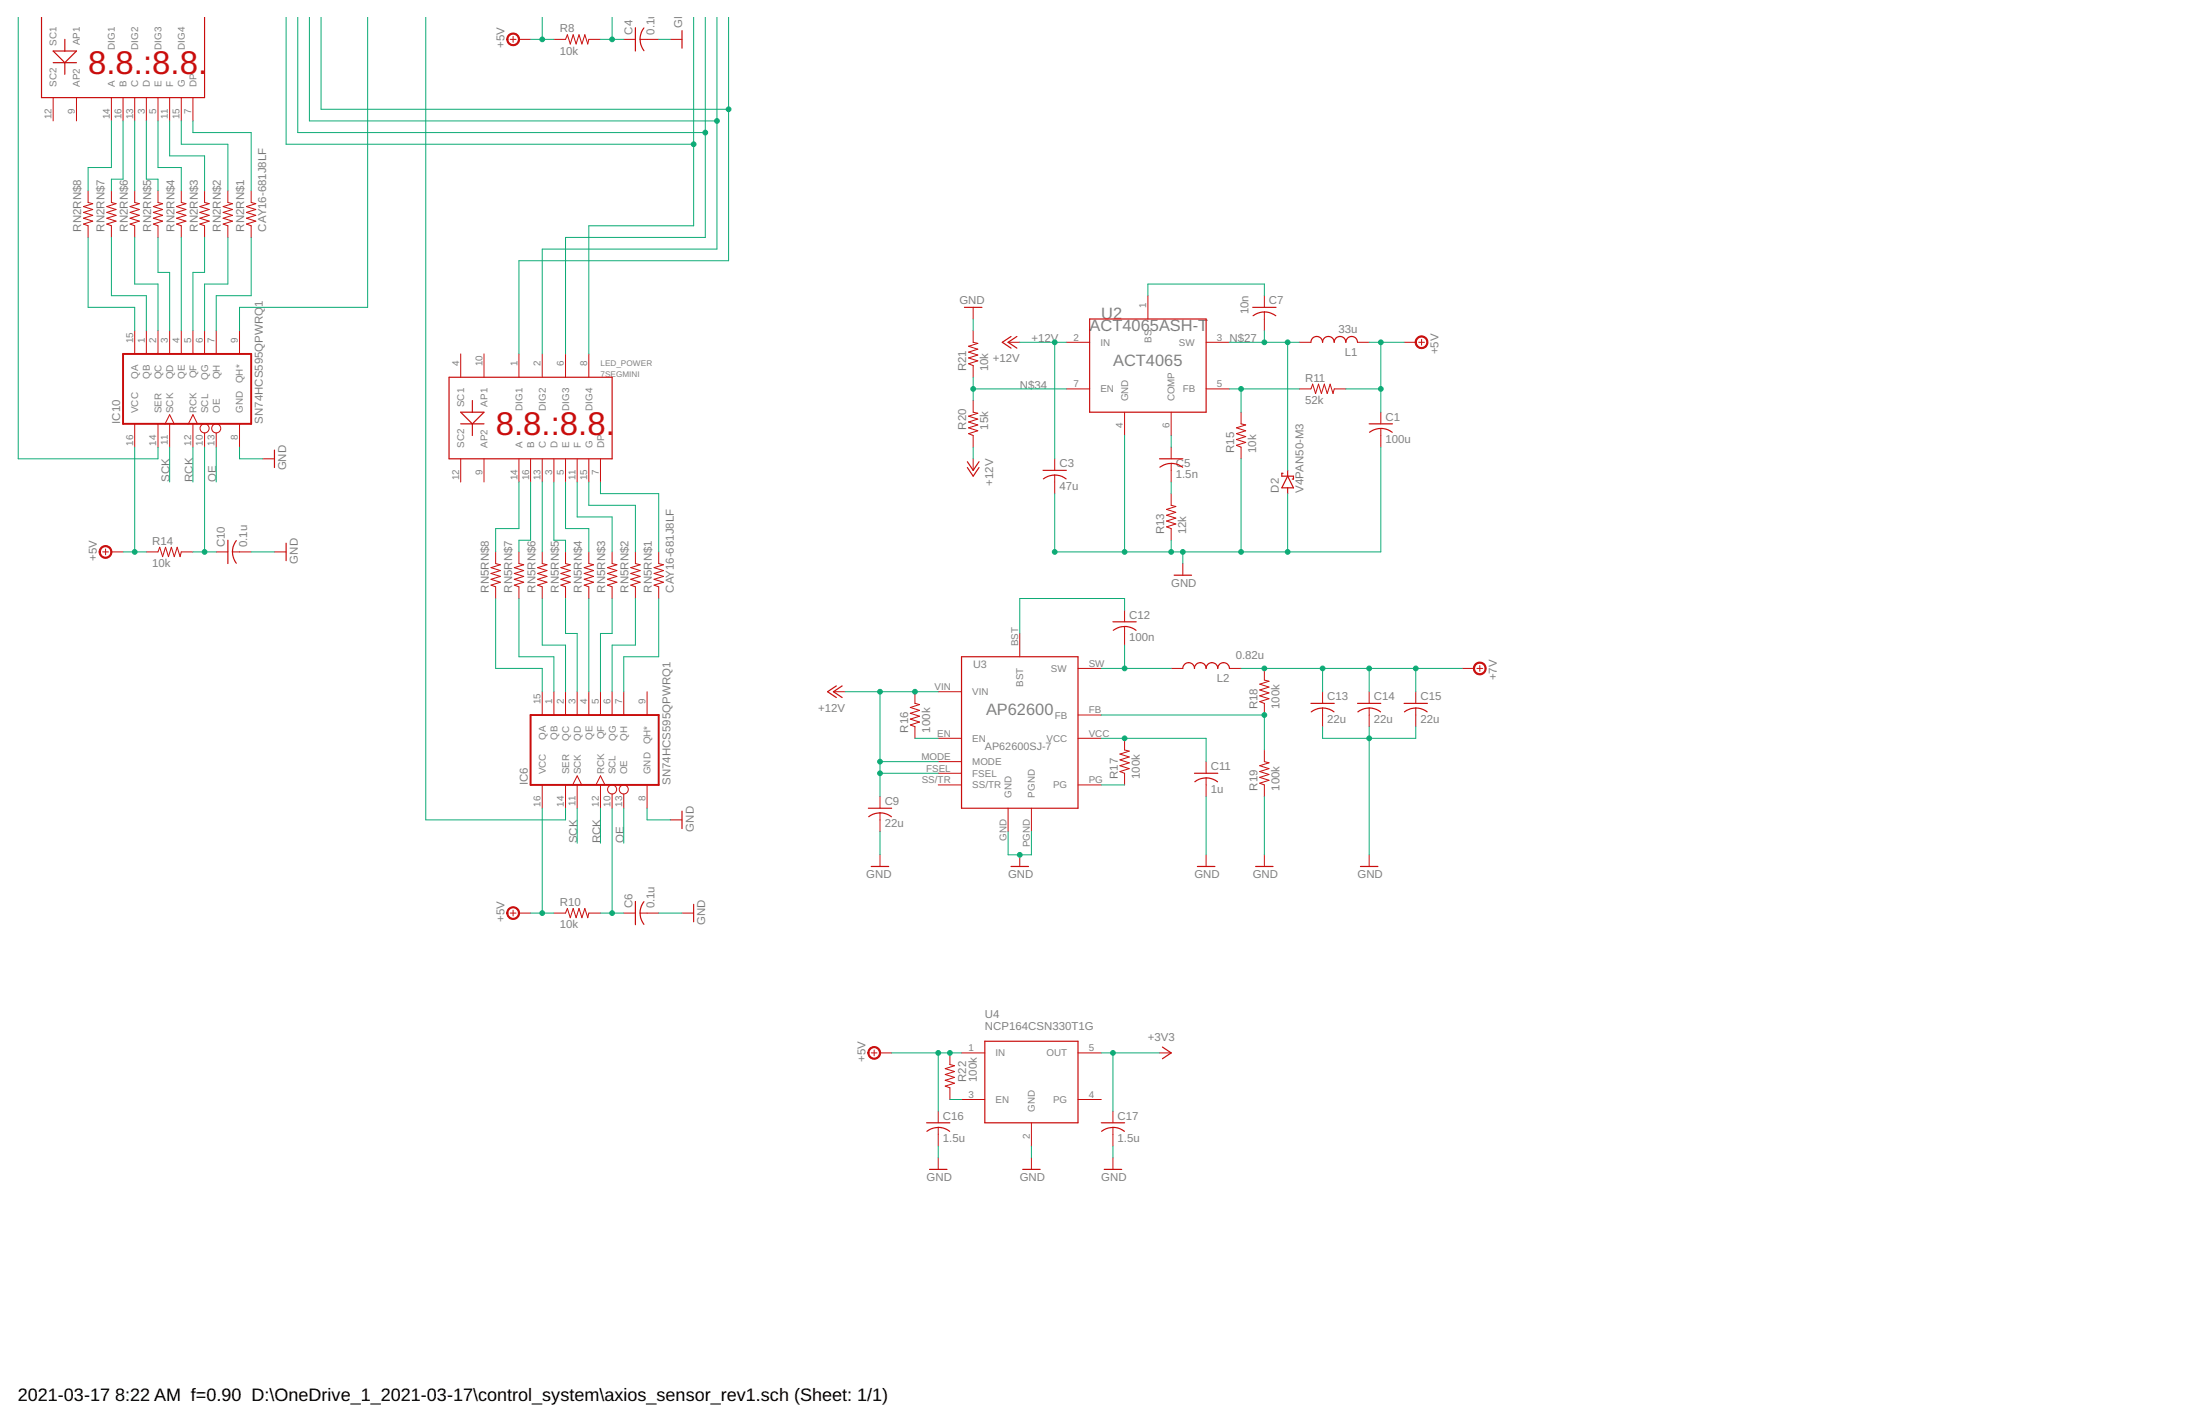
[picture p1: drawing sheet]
<svg xmlns="http://www.w3.org/2000/svg" width="432mm" height="279mm" viewBox="0 0 432 279" stroke-linecap="round" stroke-linejoin="round" font-family="sans-serif">
<g fill="none" stroke="#c90d0c" stroke-width=".2">
<path d="M10.4 19.2v4.5M15 19.2v4.5M21.9 19.2v4.5M24.2 19.2v4.5M26.4 19.2v4.5M28.7 19.2v4.5M31 19.2v4.5M33.3 19.2v4.5M35.6 19.2v4.5M37.9 19.2v4.5M100.1 7.7h1.2M100.7 7.2v1.1"/>
<path d="M101.9 7.7h2.2M108.7 7.7h2.3l.4-.9 .5 1.8 .6-1.8 .6 1.8 .5-1.8 .6 1.8 .6-1.8 .6 1.8 .2-.9h2.3M122.4 7.7h2.3M125.6 7.7h3.7M131.6 7.7h2.3M17.3 37.4v2.3l.9 .3-1.8 .5 1.8 .6-1.8 .6 1.8 .5-1.8 .6 1.8 .6-1.8 .6 .9 .3v2.3M21.9 37.4v2.3l.9 .3-1.8 .5 1.8 .6-1.8 .6 1.8 .5-1.8 .6 1.8 .6-1.8 .6 .9 .3v2.3M26.4 37.4v2.3l.9 .3-1.8 .5 1.8 .6-1.8 .6 1.8 .5-1.8 .6 1.8 .6-1.8 .6 .9 .3v2.3M31 37.4v2.3l.9 .3-1.8 .5 1.8 .6-1.8 .6 1.8 .5-1.8 .6 1.8 .6-1.8 .6 .9 .3v2.3M35.6 37.4v2.3l.9 .3-1.9 .5 1.9 .6-1.9 .6 1.9 .5-1.9 .6 1.9 .6-1.9 .6 1 .3v2.3M40.2 37.4v2.3l.9 .3-1.9 .5 1.9 .6-1.9 .6 1.9 .5-1.9 .6 1.9 .6-1.9 .6 1 .3v2.3M44.7 37.4v2.3l.9 .3-1.8 .5 1.8 .6-1.8 .6 1.8 .5-1.8 .6 1.8 .6-1.8 .6 .9 .3v2.3"/>
<path d="M49.3 37.4v2.3l.9 .3-1.8 .5 1.8 .6-1.8 .6 1.8 .5-1.8 .6 1.8 .6-1.8 .6 .9 .3v2.3M225.3 58v4.6M248.2 58v2.3M26.4 64.9v4.5M28.7 64.9v4.5M31 64.9v4.5M33.3 64.9v4.5M35.6 64.9v4.5M37.9 64.9v4.5M40.2 64.9v4.5M42.4 64.9v4.5M47 64.9v4.5"/>
<path d="M90.4 69.4v4.6M95 69.4v4.6M101.9 69.4v4.6M106.4 69.4v4.6M111 69.4v4.6M115.6 69.4v4.6M191 78.6v2.3l.9 .2-1.8 .6 1.8 .5-1.8 .6 1.8 .6-1.8 .5 1.8 .6-1.8 .6 .9 .3v2.3M191 60.3v2.3M191 64.9v2.3l.9 .2-1.8 .5 1.8 .6-1.8 .6 1.8 .6-1.8 .5 1.8 .6-1.8 .6 .9 .3v2.3M197.9 67.2h2.3M209.3 76.3h4.6M209.3 67.2h4.6"/>
<path d="M236.7 76.3h4.6M236.7 67.2h4.6M248.2 61.2v3.7M255 76.3h2.3l.3-.9 .6 1.8 .6-1.8 .6 1.8 .5-1.8 .6 1.8 .6-1.8 .5 1.8 .3-.9h2.3M255 67.2h2.3M266.4 67.2h2.3M275.6 67.2h2.3M278.4 67.2h1.2M279 66.6v1.1M26.4 83.2v4.5M31 83.2v4.5M32.4 83.2l.9-1.8 .9 1.8"/>
<path d="M33.3 83.2v4.5M37 83.2l.9-1.8 .9 1.8M37.9 83.2v4.5M40.2 84.9v2.8M42.4 84.9v2.8M47 83.2v4.5M51.6 90h2.3M90.4 90v4.6M95 90v4.6M101.9 90v4.6M104.1 90v4.6M106.4 90v4.6"/>
<path d="M108.7 90v4.6M111 90v4.6M113.3 90v4.6M115.6 90v4.6M117.9 90v4.6M191 90v2.3M207 90v2.3M207 93.2v3.7M220.7 80.9v4.5M229.9 80.9v4.5M229.9 87.7v2.3M229.9 90.9v3.7"/>
<path d="M229.9 96.9v2.2l.9 .3-1.8 .5 1.8 .6-1.8 .6 1.8 .6-1.8 .5 1.8 .6-1.8 .6 .9 .3v2.3M243.6 80.9v2.3l.9 .2-1.8 .5 1.8 .6-1.8 .6 1.8 .6-1.8 .5 1.8 .6-1.8 .6 .9 .3v2.3M271 80.9v2.3M271 84.1v3.6M20.2 108.3h1.1M20.7 107.7v1.2M21.9 108.3h2.3M28.7 108.3h2.3l.3-.9 .6 1.8 .6-1.8 .6 1.8 .5-1.8 .6 1.8 .6-1.8 .5 1.8 .3-.9h2.3M42.4 108.3h2.3M45.6 108.3h3.7M53.9 108.3h2.3M97.3 108.3v2.3l.9 .2-1.8 .6 1.8 .6-1.8 .5 1.8 .6-1.8 .6 1.8 .5-1.8 .6 .9 .3v2.3"/>
<path d="M101.9 108.3v2.3l.9 .2-1.9 .6 1.9 .6-1.9 .5 1.9 .6-1.9 .6 1.9 .5-1.9 .6 1 .3v2.3M106.4 108.3v2.3l1 .2-1.9 .6 1.9 .6-1.9 .5 1.9 .6-1.9 .6 1.9 .5-1.9 .6 .9 .3v2.3M111 108.3v2.3l.9 .2-1.8 .6 1.8 .6-1.8 .5 1.8 .6-1.8 .6 1.8 .5-1.8 .6 .9 .3v2.3M115.6 108.3v2.3l.9 .2-1.8 .6 1.8 .6-1.8 .5 1.8 .6-1.8 .6 1.8 .5-1.8 .6 .9 .3v2.3M120.1 108.3v2.3l1 .2-1.9 .6 1.9 .6-1.9 .5 1.9 .6-1.9 .6 1.9 .5-1.9 .6 .9 .3v2.3M124.7 108.3v2.3l.9 .2-1.8 .6 1.8 .6-1.8 .5 1.8 .6-1.8 .6 1.8 .5-1.8 .6 .9 .3v2.3M129.3 108.3v2.3l.9 .2-1.8 .6 1.8 .6-1.8 .5 1.8 .6-1.8 .6 1.8 .5-1.8 .6 .9 .3v2.3M220.7 119.7v2.3M232.2 110.6v2.3M106.4 135.7v4.6M108.7 135.7v4.6M111 135.7v4.6"/>
<path d="M113.3 135.7v4.6M115.6 135.7v4.6M117.9 135.7v4.6M120.1 135.7v4.6M122.4 135.7v4.6M127 135.7v4.6M163.6 135.7h2.3M179.6 135.7v2.3l.9 .2-1.8 .6 1.8 .6-1.8 .6 1.8 .5-1.8 .6 1.8 .6-1.8 .5 .9 .4v2.3M184.1 135.7h4.6M200.2 124.3v4.6M211.6 131.1h4.6M220.7 122.9v3.7"/>
<path d="M229.9 131.1h2.3M241.3 131.1h2.3M248.2 131.1v2.3l.9 .3-1.9 .5 1.9 .6-1.9 .6 1.9 .6-1.9 .5 1.9 .6-1.9 .6 1 .3v2.3M259.6 135.7v2.3M259.6 138.9v3.7M268.7 135.7v2.3M268.7 138.9v3.7M277.9 135.7v2.3M277.9 138.9v3.7M287 131.1h2.3M289.9 131.1h1.1M290.4 130.6v1.1"/>
<path d="M106.4 154v4.6M111 154v4.6M112.4 154l.9-1.8 .9 1.8M113.3 154v4.6M117 154l.9-1.8 .8 1.8M117.9 154v4.6M120.1 155.8v2.8M122.4 155.8v2.8M127 154v4.6M172.7 156.3v2.3M172.7 159.5v3.7M184.1 144.9h4.6"/>
<path d="M184.1 149.4h4.6M184.1 151.7h4.6M184.1 154h4.6M197.9 158.6v4.6M202.4 158.6v4.6M211.6 144.9h4.6M211.6 154h4.6M211.6 140.3h4.6M220.7 144.9v2.3l.9 .2-1.8 .6 1.8 .5-1.8 .6 1.8 .6-1.8 .5 1.8 .6-1.8 .6 .9 .3v2.3M236.7 149.4v2.3M236.7 152.6v3.7M248.2 147.2v2.2l.9 .3-1.9 .5 1.9 .6-1.9 .6 1.9 .6-1.9 .5 1.9 .6-1.9 .6 1 .3v2.3"/>
<path d="M100.1 179.2h1.2M100.7 178.6v1.1M101.9 179.2h2.2M108.7 179.2h2.3l.4-1 .5 1.9 .6-1.9 .6 1.9 .5-1.9 .6 1.9 .6-1.9 .6 1.9 .2-.9h2.3M122.4 179.2h2.3M125.6 179.2h3.7M131.6 160.9h2.3M133.9 179.2h2.2M172.7 167.7v2.3M200.2 167.7v2.3M236.7 167.7v2.3M248.2 167.7v2.3"/>
<path d="M268.7 167.7v2.3M171 206.6h1.1M171.6 206v1.2M172.7 206.6h2.3M184.1 218v2.3M186.4 206.6v2.3l.9 .2-1.8 .6 1.8 .5-1.8 .6 1.8 .6-1.8 .6 1.8 .5-1.8 .6 .9 .3v2.3M188.7 206.6h4.6M188.7 215.7h4.6M211.6 206.6h4.6M211.6 215.7h4.6M218.4 218v2.3M227.6 206.6h2.3"/>
<path d="M184.1 221.2v3.7M184.1 227.2v2.2M202.4 220.3v4.6M202.4 227.2v2.2M218.4 221.2v3.7M218.4 227.2v2.2"/>
<circle cx="40.2" cy="84.1" r=".89"/>
<circle cx="42.4" cy="84.1" r=".89"/>
<circle cx="120.1" cy="154.9" r=".89"/>
<circle cx="122.4" cy="154.9" r=".89"/>
</g>
<g fill="#c90d0c" stroke="#c90d0c" stroke-width=".2">
<path d="M99.8 6.8a1.26 1.26 0 0 1 2 .3 1.26 1.26 0 0 1-.7 1.8 1.26 1.26 0 0 1-1.6-1.2h.2a1.03 1.03 0 0 1 1.5-.8 1.03 1.03 0 0 1 .1 1.7 1.03 1.03 0 0 1-1.6-.6v-.3h-.2z" fill-rule="evenodd"/>
<path d="M99.8 178.3a1.26 1.26 0 0 1 2 .2 1.26 1.26 0 0 1-.7 1.9 1.26 1.26 0 0 1-1.6-1.2h.2a1.03 1.03 0 0 1 1.5-.9 1.03 1.03 0 0 1 .1 1.7 1.03 1.03 0 0 1-1.6-.6v-.2h-.2z" fill-rule="evenodd"/>
<path d="M19.8 107.4a1.26 1.26 0 0 1 2 .3 1.26 1.26 0 0 1-.8 1.8 1.26 1.26 0 0 1-1.5-1.2h.2a1.03 1.03 0 0 1 1.4-1 1.03 1.03 0 0 1 .3 1.7 1.03 1.03 0 0 1-1.7-.4v-.3h-.2z" fill-rule="evenodd"/>
<path d="M278.1 66.3a1.26 1.26 0 0 1 2 .3 1.26 1.26 0 0 1-.8 1.8 1.26 1.26 0 0 1-1.6-1.2h.3a1.03 1.03 0 0 1 1.4-1 1.03 1.03 0 0 1 .3 1.7 1.03 1.03 0 0 1-1.7-.5v-.2h-.3z" fill-rule="evenodd"/>
<path d="M289.6 130.3a1.26 1.26 0 0 1 1.9 .2 1.26 1.26 0 0 1-.7 1.9 1.26 1.26 0 0 1-1.6-1.3h.2a1.03 1.03 0 0 1 1.5-.9 1.03 1.03 0 0 1 .2 1.7 1.03 1.03 0 0 1-1.6-.5l-.1-.3h-.2z" fill-rule="evenodd"/>
<path d="M170.7 205.7a1.26 1.26 0 0 1 2 .2 1.26 1.26 0 0 1-.8 1.9 1.26 1.26 0 0 1-1.6-1.2h.3a1.03 1.03 0 0 1 1.5-.9 1.03 1.03 0 0 1 .1 1.8 1.03 1.03 0 0 1-1.6-.6v-.3h-.3z" fill-rule="evenodd"/>
</g>
<g fill="none" stroke="#c90d0c" stroke-width=".23">
<path d="M8.1 3.4v15.8h32.1v-15.8M10.4 10h4.6l-2.3 2.3zM10.4 12.3h4.6M12.7 7.7v2.3M12.7 12.3v2.3M124.7 5.4v4.6M125.6 7.7l.2 1 .6 1.2M126.4 5.5l-.5 .8-.3 1.4M133.9 6v3.4M88.1 74h32v16h-32zM92.7 78.6v2.3M189.3 60.3h3.4"/>
<path d="M198.4 66l-1.7 1.2 1.7 1.1M199.6 66l-1.7 1.2 1.7 1.1M213.9 62.6h22.8v18.3h-22.8zM245.9 60.3h4.5M248.2 61.2l.9 .1 1.3 .7M248.2 61.2l-1.4 .3-.9 .5M257.3 67.2a1.14 1.14 0 0 1 1.1-1.2 1.14 1.14 0 0 1 1.2 1.2 1.14 1.14 0 0 1 1.1-1.2 1.14 1.14 0 0 1 1.2 1.2 1.14 1.14 0 0 1 1.1-1.2 1.14 1.14 0 0 1 1.2 1.2 1.14 1.14 0 0 1 1.1-1.2 1.14 1.14 0 0 1 1.1 1.2M53.9 88.3v3.4M90.4 80.9h4.6l-2.3 2.3zM90.4 83.2h4.6M92.7 83.2v2.2M189.9 90.6l1.1 1.7 1.2-1.7"/>
<path d="M189.9 91.7l1.1 1.7 1.2-1.7M204.7 92.3h4.6M207 93.2l1.4 .3 .9 .5M207 93.2l-.9 .1-1.3 .7M227.6 90h4.6M227.6 91.7a3.7 3.7 0 0 1 4.5 0M251.8 92.9h-.2v.5h2.3v.6h-.3M252.7 93.4l1.2 2.3h-2.3zM252.7 92.3v1.1M252.7 95.7v1.2M268.7 83.2h4.6M268.8 84.8a3.7 3.7 0 0 1 4.5 0"/>
<path d="M44.7 106v4.6M46.4 106.1a3.6 3.6 0 0 0 0 4.4M56.2 106.6v3.4M230.4 112.9h3.5M164.1 134.6l-1.7 1.1 1.7 1.2M165.3 134.6l-1.7 1.1 1.7 1.2M188.7 128.9h22.9v29.7h-22.9zM218.4 122h4.6M218.5 123.7a3.7 3.7 0 0 1 4.5 0M232.2 131.1a1.14 1.14 0 0 1 1.1-1.1 1.14 1.14 0 0 1 1.1 1.1 1.14 1.14 0 0 1 1.2-1.1 1.14 1.14 0 0 1 1.1 1.1 1.14 1.14 0 0 1 1.2-1.1 1.14 1.14 0 0 1 1.1 1.1 1.14 1.14 0 0 1 1.2-1.1 1.14 1.14 0 0 1 1.1 1.1M257.3 138h4.6M257.4 139.7a3.7 3.7 0 0 1 4.4 0"/>
<path d="M266.4 138h4.6M266.5 139.7a3.7 3.7 0 0 1 4.5 0M275.6 138h4.6M275.7 139.7a3.7 3.7 0 0 1 4.4 0M133.9 159.2v3.4M170.4 158.6h4.6M234.4 151.7h4.6M234.5 153.4a3.7 3.7 0 0 1 4.5 0M124.7 176.9v4.5M125.6 179.2l.2 .9 .6 1.3M126.4 176.9l-.5 .8-.3 1.5M136.1 177.4v3.5"/>
<path d="M170.5 160.3a3.7 3.7 0 0 1 4.5 0M171 170h3.4M198.4 170h3.5M235 170h3.4M246.4 170h3.5M267 170h3.4M193.3 204.3h18.3v16h-18.3zM228.2 205.4l1.7 1.2-1.7 1.1M181.9 220.3h4.5M181.9 222a3.6 3.6 0 0 1 4.5 0M182.4 229.4h3.5M200.7 229.4h3.5"/>
<path d="M216.2 220.3h4.5M216.2 222a3.6 3.6 0 0 1 4.5 0M216.7 229.4h3.5"/>
</g>
<path d="M24.2 69.4h25.1v13.8h-25.1zM104.1 140.3h25.2v13.7h-25.2z" fill="none" stroke="#c90d0c" stroke-width=".38"/>
<g fill="none" stroke="#0dab76" stroke-width=".2">
<path d="M3.6 3.4v86.6h27.4v-2.3M56.2 3.4v24.9h79.9M58.4 3.4v22.6h80M60.7 3.4v20.3h80M63 3.4v18h80M72.2 3.4v56.9h-25.2v4.6M83.6 3.4v157.5h27.4v-2.3M104.1 7.7h4.6M106.4 3.4v4.3M117.9 7.7h4.5M120.1 3.4v4.3M129.3 7.7h2.3"/>
<path d="M136.1 3.4v40.9h-20.5v25.1M138.4 3.4v43.2h-27.4v22.8M140.7 3.4v45.5h-34.3v20.5M143 3.4v47.8h-41.1v18.2M21.9 23.7v9.2h-4.6v4.5M24.2 23.7v11.5h-2.3v2.2M26.4 23.7v13.7M28.7 23.7v11.5h2.3v2.2M31 23.7v9.2h4.6v4.5M33.3 23.7v6.9h6.9v6.8M35.6 23.7v4.6h9.1v9.1M37.9 23.7v2.3h11.4v11.4"/>
<path d="M17.3 46.6v13.7h9.1v4.6M21.9 46.6v11.4h6.8v6.9M26.4 46.6v9.1h4.6v9.2M31 46.6v6.8h2.3v11.5M35.6 46.6v18.3M40.2 46.6v6.8h-2.3v11.5M44.7 46.6v9.1h-4.5v9.2M49.3 46.6v11.4h-6.9v6.9M225.3 58v-2.3h22.9v2.3M191 76.3h18.3M191 62.6v2.3M191 74v4.6"/>
<path d="M200.2 67.2h9.1M207 67.2v22.8M241.3 67.2h13.7M241.3 76.3h13.7M243.6 76.3v4.6M248.2 64.9v2.3M252.7 67.2v25.1M264.2 76.3h6.8M268.7 67.2h6.9M271 67.2v13.7M26.4 87.7v20.6M33.3 87.7v6.9"/>
<path d="M37.9 87.7v6.9M40.2 87.7v20.6M42.4 87.7v6.9M47 87.7v2.3h4.6M101.9 94.6v9.1h-4.6v4.6M104.1 94.6v11.4h-2.2v2.3M106.4 94.6v13.7M108.7 94.6v11.4h2.3v2.3M111 94.6v9.1h4.6v4.6M113.3 94.6v6.8h6.8v6.9M115.6 94.6v4.5h9.1v9.2M117.9 94.6v2.3h11.4v11.4"/>
<path d="M191 87.7v2.3M220.7 85.4v22.9M229.9 85.4v2.3M229.9 94.6v2.3M243.6 90v18.3M252.7 96.9v11.4M271 87.7v20.6h-64v-11.4M24.2 108.3h4.5M37.9 108.3h4.5M49.3 108.3h4.6M97.3 117.4v13.7h9.1v4.6M101.9 117.4v11.5h6.8v6.8"/>
<path d="M106.4 117.4v9.2h4.6v9.1M111 117.4v6.9h2.3v11.4M115.6 117.4v18.3M120.1 117.4v6.9h-2.2v11.4M124.7 117.4v9.2h-4.6v9.1M129.3 117.4v11.5h-6.9v6.8M220.7 119.7v-2.3h-20.5v6.9M229.9 106v2.3M232.2 108.3v2.3M165.9 135.7h18.2M172.7 135.7v20.6M216.2 131.1h13.7"/>
<path d="M220.7 126.6v4.5M243.6 131.1h43.4M259.6 131.1v4.6M268.7 131.1v4.6M277.9 131.1v4.6M106.4 158.6v20.6M113.3 158.6v6.8M117.9 158.6v6.8M120.1 158.6v20.6M122.4 158.6v6.8M127 158.6v2.3h4.6M172.7 149.4h11.4"/>
<path d="M172.7 151.7h11.4M179.6 144.9h4.5M216.2 144.9h20.5v4.5M216.2 140.3h32v6.9M216.2 154h4.5M236.7 156.3v11.4M248.2 156.3v11.4M259.6 142.6v2.3h18.3v-2.3M268.7 142.6v25.1M104.1 179.2h4.6M117.9 179.2h4.5M129.3 179.2h4.6"/>
<path d="M172.7 163.2v4.5M197.9 163.2v4.5h4.5v-4.5M175 206.6h13.7M184.1 206.6v11.4M186.4 215.7h2.3M216.2 206.6h11.4M218.4 206.6v11.4M184.1 224.9v2.3M202.4 224.9v2.3M218.4 224.9v2.3"/>
</g>
<g fill="#0dab76" stroke="#0dab76" stroke-width=".2">
<circle cx="106.4" cy="7.7" r=".47"/>
<circle cx="106.4" cy="179.2" r=".47"/>
<circle cx="26.4" cy="108.3" r=".47"/>
<circle cx="271" cy="67.2" r=".47"/>
<circle cx="271" cy="76.3" r=".47"/>
<circle cx="184.1" cy="206.6" r=".47"/>
<circle cx="186.4" cy="206.6" r=".47"/>
<circle cx="243.6" cy="108.3" r=".47"/>
<circle cx="207" cy="108.3" r=".47"/>
<circle cx="229.9" cy="108.3" r=".47"/>
<circle cx="252.7" cy="108.3" r=".47"/>
<circle cx="232.2" cy="108.3" r=".47"/>
<circle cx="220.7" cy="108.3" r=".47"/>
<circle cx="268.7" cy="144.9" r=".47"/>
<circle cx="200.2" cy="167.7" r=".47"/>
<circle cx="218.4" cy="206.6" r=".47"/>
<circle cx="120.1" cy="7.7" r=".47"/>
<circle cx="120.1" cy="179.2" r=".47"/>
<circle cx="143" cy="21.4" r=".47"/>
<circle cx="140.7" cy="23.7" r=".47"/>
<circle cx="138.4" cy="26" r=".47"/>
<circle cx="136.1" cy="28.3" r=".47"/>
<circle cx="40.2" cy="108.3" r=".47"/>
<circle cx="207" cy="67.2" r=".47"/>
<circle cx="172.7" cy="135.7" r=".47"/>
<circle cx="179.6" cy="135.7" r=".47"/>
<circle cx="172.7" cy="149.4" r=".47"/>
<circle cx="172.7" cy="151.7" r=".47"/>
<circle cx="252.7" cy="67.2" r=".47"/>
<circle cx="248.2" cy="67.2" r=".47"/>
<circle cx="243.6" cy="76.3" r=".47"/>
<circle cx="191" cy="76.3" r=".47"/>
<circle cx="220.7" cy="144.9" r=".47"/>
<circle cx="220.7" cy="131.1" r=".47"/>
<circle cx="248.2" cy="131.1" r=".47"/>
<circle cx="259.6" cy="131.1" r=".47"/>
<circle cx="268.7" cy="131.1" r=".47"/>
<circle cx="277.9" cy="131.1" r=".47"/>
<circle cx="248.2" cy="140.3" r=".47"/>
</g>
<g font-size="6.5" fill="#c90d0c">
<text x="17.3" y="14.6">8.8.:8.8.</text>
<text x="97.3" y="85.4">8.8.:8.8.</text>
</g>
<g font-size="3.5">
<text x="3.5" y="274.9">2021-03-17</text>
<text x="22.6" y="274.9">8:22 AM f=0.90 D:\OneDrive_1_2021-03-17\control_system\axios_sensor_rev1.sch (Sheet: 1/1)</text>
</g>
<g font-size="3.2" fill="#808080">
<text x="213.9" y="64.9">ACT4065ASH-T</text>
<text x="216.2" y="62.6">U2</text>
<text x="218.5" y="71.7">ACT4065</text>
<text x="193.5" y="140.3">AP62600</text>
</g>
<g font-size="2.2" fill="#808080">
<text x="133.9" y="5.4" transform="rotate(-90 133.9 5.4)">GND</text>
<text x="99" y="9.4" transform="rotate(-90 99 9.4)">+5V</text>
<text x="109.9" y="10.7">10k</text>
<text x="109.9" y="6.4">R8</text>
<text x="124.1" y="6.8" transform="rotate(-90 124.1 6.8)">C4</text>
<text x="128.5" y="6.8" transform="rotate(-90 128.5 6.8)">0.1u</text>
<text x="15.9" y="45.4" transform="rotate(-90 15.9 45.4)">RN2RN$8</text>
<text x="20.5" y="45.4" transform="rotate(-90 20.5 45.4)">RN2RN$7</text>
<text x="25.1" y="45.4" transform="rotate(-90 25.1 45.4)">RN2RN$6</text>
<text x="29.7" y="45.4" transform="rotate(-90 29.7 45.4)">RN2RN$5</text>
<text x="34.2" y="45.4" transform="rotate(-90 34.2 45.4)">RN2RN$4</text>
<text x="38.8" y="45.4" transform="rotate(-90 38.8 45.4)">RN2RN$3</text>
<text x="43.4" y="45.4" transform="rotate(-90 43.4 45.4)">RN2RN$2</text>
<text x="47.9" y="45.4" transform="rotate(-90 47.9 45.4)">RN2RN$1</text>
<text x="52.3" y="45.4" transform="rotate(-90 52.3 45.4)">CAY16-681J8LF</text>
<text x="188.3" y="59.6">GND</text>
<text x="249.1" y="59.7">C7</text>
<text x="51.6" y="60.3" transform="rotate(-90 51.6 60.3)">1</text>
<text x="245.1" y="61.7" transform="rotate(-90 245.1 61.7)">10n</text>
<text x="262.7" y="65.3">33u</text>
<text x="194.8" y="71">+12V</text>
<text x="202.4" y="67.2">+12V</text>
<text x="241.3" y="67.2">N$27</text>
<text x="263.9" y="69.9">L1</text>
<text x="282.3" y="69.5" transform="rotate(-90 282.3 69.5)">+5V</text>
<text x="189.7" y="72.9" transform="rotate(-90 189.7 72.9)">R21</text>
<text x="194" y="72.9" transform="rotate(-90 194 72.9)">10k</text>
<text x="200.2" y="76.3">N$34</text>
<text x="256.2" y="74.9">R11</text>
<text x="23.6" y="83.2" transform="rotate(-90 23.6 83.2)">IC10</text>
<text x="51.6" y="83.2" transform="rotate(-90 51.6 83.2)">SN74HCS595QPWRQ</text>
<text x="256.2" y="79.3">52k</text>
<text x="271.9" y="82.6">C1</text>
<text x="189.7" y="84.3" transform="rotate(-90 189.7 84.3)">R20</text>
<text x="194" y="84.3" transform="rotate(-90 194 84.3)">15k</text>
<text x="242.2" y="88.9" transform="rotate(-90 242.2 88.9)">R15</text>
<text x="246.6" y="88.9" transform="rotate(-90 246.6 88.9)">10k</text>
<text x="271.9" y="86.9">100u</text>
<text x="33.3" y="94.6" transform="rotate(-90 33.3 94.6)">SCK</text>
<text x="37.9" y="94.6" transform="rotate(-90 37.9 94.6)">RCK</text>
<text x="42.4" y="94.6" transform="rotate(-90 42.4 94.6)">OE</text>
<text x="56.1" y="92.3" transform="rotate(-90 56.1 92.3)">GND</text>
<text x="194.9" y="95.3" transform="rotate(-90 194.9 95.3)">+12V</text>
<text x="207.9" y="91.7">C3</text>
<text x="230.8" y="93.8">1.5n</text>
<text x="230.8" y="91.7">C5</text>
<text x="207.9" y="96.1">47u</text>
<text x="251" y="96.6" transform="rotate(-90 251 96.6)">D2</text>
<text x="255.8" y="96.6" transform="rotate(-90 255.8 96.6)">V4PAN50-M3</text>
<text x="29.9" y="106.9">R14</text>
<text x="44.1" y="107.4" transform="rotate(-90 44.1 107.4)">C10</text>
<text x="48.5" y="107.4" transform="rotate(-90 48.5 107.4)">0.1u</text>
<text x="228.5" y="104.9" transform="rotate(-90 228.5 104.9)">R13</text>
<text x="232.8" y="104.9" transform="rotate(-90 232.8 104.9)">12k</text>
<text x="19" y="110" transform="rotate(-90 19 110)">+5V</text>
<text x="29.9" y="111.3">10k</text>
<text x="58.4" y="110.6" transform="rotate(-90 58.4 110.6)">GND</text>
<text x="95.9" y="116.3" transform="rotate(-90 95.9 116.3)">RN5RN$8</text>
<text x="100.5" y="116.3" transform="rotate(-90 100.5 116.3)">RN5RN$7</text>
<text x="105.1" y="116.3" transform="rotate(-90 105.1 116.3)">RN5RN$6</text>
<text x="109.7" y="116.3" transform="rotate(-90 109.7 116.3)">RN5RN$5</text>
<text x="114.2" y="116.3" transform="rotate(-90 114.2 116.3)">RN5RN$4</text>
<text x="118.8" y="116.3" transform="rotate(-90 118.8 116.3)">RN5RN$3</text>
<text x="123.4" y="116.3" transform="rotate(-90 123.4 116.3)">RN5RN$2</text>
<text x="127.9" y="116.3" transform="rotate(-90 127.9 116.3)">RN5RN$1</text>
<text x="132.3" y="116.3" transform="rotate(-90 132.3 116.3)">CAY16-681J8LF</text>
<text x="229.9" y="115.2">GND</text>
<text x="221.6" y="125.8">100n</text>
<text x="221.6" y="121.4">C12</text>
<text x="242.5" y="129.3">0.82u</text>
<text x="238.8" y="133.9">L2</text>
<text x="260.5" y="137.4">C13</text>
<text x="269.6" y="137.4">C14</text>
<text x="278.8" y="137.4">C15</text>
<text x="293.8" y="133.5" transform="rotate(-90 293.8 133.5)">+7V</text>
<text x="160.6" y="139.6">+12V</text>
<text x="178.2" y="143.7" transform="rotate(-90 178.2 143.7)">R16</text>
<text x="182.6" y="143.7" transform="rotate(-90 182.6 143.7)">100k</text>
<text x="246.8" y="139.2" transform="rotate(-90 246.8 139.2)">R18</text>
<text x="251.1" y="139.2" transform="rotate(-90 251.1 139.2)">100k</text>
<text x="260.5" y="141.8">22u</text>
<text x="269.6" y="141.8">22u</text>
<text x="278.8" y="141.8">22u</text>
<text x="103.6" y="154" transform="rotate(-90 103.6 154)">IC6</text>
<text x="131.6" y="154" transform="rotate(-90 131.6 154)">SN74HCS595QPWRQ1</text>
<text x="219.4" y="152.9" transform="rotate(-90 219.4 152.9)">R17</text>
<text x="223.7" y="152.9" transform="rotate(-90 223.7 152.9)">100k</text>
<text x="237.6" y="155.5">1u</text>
<text x="237.6" y="151.2">C11</text>
<text x="246.8" y="155.2" transform="rotate(-90 246.8 155.2)">R19</text>
<text x="251.1" y="155.2" transform="rotate(-90 251.1 155.2)">100k</text>
<text x="173.6" y="158">C9</text>
<text x="113.3" y="165.4" transform="rotate(-90 113.3 165.4)">SCK</text>
<text x="117.9" y="165.4" transform="rotate(-90 117.9 165.4)">RCK</text>
<text x="122.4" y="165.4" transform="rotate(-90 122.4 165.4)">OE</text>
<text x="136.2" y="163.2" transform="rotate(-90 136.2 163.2)">GND</text>
<text x="173.6" y="162.4">22u</text>
<text x="170" y="172.3">GND</text>
<text x="197.9" y="172.3">GND</text>
<text x="234.4" y="172.3">GND</text>
<text x="245.9" y="172.3">GND</text>
<text x="266.4" y="172.3">GND</text>
<text x="109.9" y="177.8">R10</text>
<text x="124.1" y="178.2" transform="rotate(-90 124.1 178.2)">C6</text>
<text x="128.5" y="178.2" transform="rotate(-90 128.5 178.2)">0.1u</text>
<text x="99" y="180.9" transform="rotate(-90 99 180.9)">+5V</text>
<text x="109.9" y="182.1">10k</text>
<text x="138.4" y="181.4" transform="rotate(-90 138.4 181.4)">GND</text>
<text x="193.3" y="202">NCP164CSN330T1G</text>
<text x="193.3" y="199.7">U4</text>
<text x="169.9" y="208.3" transform="rotate(-90 169.9 208.3)">+5V</text>
<text x="225.3" y="204.3">+3V3</text>
<text x="189.7" y="212.3" transform="rotate(-90 189.7 212.3)">R22</text>
<text x="191.7" y="212.3" transform="rotate(-90 191.7 212.3)">100k</text>
<text x="185.1" y="219.7">C16</text>
<text x="219.4" y="219.7">C17</text>
<text x="185.1" y="224.1">1.5u</text>
<text x="219.4" y="224.1">1.5u</text>
<text x="181.9" y="231.7">GND</text>
<text x="200.2" y="231.7">GND</text>
<text x="216.2" y="231.7">GND</text>
</g>
<g font-size="2.1" fill="#808080">
<text x="191" y="131.2">U3</text>
<text x="193.3" y="147.2">AP62600SJ-7</text>
</g>
<g font-size="1.9" fill="#808080">
<text x="11.1" y="9" transform="rotate(-90 11.1 9)">SC1</text>
<text x="15.7" y="8.9" transform="rotate(-90 15.7 8.9)">AP1</text>
<text x="22.5" y="9.8" transform="rotate(-90 22.5 9.8)">DIG1</text>
<text x="27.1" y="9.8" transform="rotate(-90 27.1 9.8)">DIG2</text>
<text x="31.7" y="9.8" transform="rotate(-90 31.7 9.8)">DIG3</text>
<text x="36.3" y="9.8" transform="rotate(-90 36.3 9.8)">DIG4</text>
<text x="11.1" y="17" transform="rotate(-90 11.1 17)">SC2</text>
<text x="15.7" y="17" transform="rotate(-90 15.7 17)">AP2</text>
<text x="22.5" y="17" transform="rotate(-90 22.5 17)">A</text>
<text x="24.8" y="17" transform="rotate(-90 24.8 17)">B</text>
<text x="27.1" y="17" transform="rotate(-90 27.1 17)">C</text>
<text x="29.4" y="17" transform="rotate(-90 29.4 17)">D</text>
<text x="31.7" y="17" transform="rotate(-90 31.7 17)">E</text>
<text x="34" y="17" transform="rotate(-90 34 17)">F</text>
<text x="36.3" y="17" transform="rotate(-90 36.3 17)">G</text>
<text x="38.5" y="17" transform="rotate(-90 38.5 17)">DP</text>
<text x="10.1" y="23.4" transform="rotate(-90 10.1 23.4)">12</text>
<text x="14.7" y="22.3" transform="rotate(-90 14.7 22.3)">9</text>
<text x="21.5" y="23.4" transform="rotate(-90 21.5 23.4)">14</text>
<text x="23.8" y="23.4" transform="rotate(-90 23.8 23.4)">16</text>
<text x="26.1" y="23.4" transform="rotate(-90 26.1 23.4)">13</text>
<text x="28.4" y="22.3" transform="rotate(-90 28.4 22.3)">3</text>
<text x="30.7" y="22.3" transform="rotate(-90 30.7 22.3)">5</text>
<text x="33" y="23.3" transform="rotate(-90 33 23.3)">11</text>
<text x="35.3" y="23.4" transform="rotate(-90 35.3 23.4)">15</text>
<text x="37.5" y="22.3" transform="rotate(-90 37.5 22.3)">7</text>
<text x="225" y="60.5" transform="rotate(-90 225 60.5)">1</text>
<text x="26.1" y="67.3" transform="rotate(-90 26.1 67.3)">15</text>
<text x="28.4" y="67.3" transform="rotate(-90 28.4 67.3)">1</text>
<text x="30.7" y="67.3" transform="rotate(-90 30.7 67.3)">2</text>
<text x="33" y="67.3" transform="rotate(-90 33 67.3)">3</text>
<text x="35.3" y="67.3" transform="rotate(-90 35.3 67.3)">4</text>
<text x="37.5" y="67.3" transform="rotate(-90 37.5 67.3)">5</text>
<text x="39.8" y="67.3" transform="rotate(-90 39.8 67.3)">6</text>
<text x="42.1" y="67.3" transform="rotate(-90 42.1 67.3)">7</text>
<text x="46.7" y="67.3" transform="rotate(-90 46.7 67.3)">9</text>
<text x="90.1" y="71.9" transform="rotate(-90 90.1 71.9)">4</text>
<text x="94.7" y="71.9" transform="rotate(-90 94.7 71.9)">10</text>
<text x="101.5" y="71.9" transform="rotate(-90 101.5 71.9)">1</text>
<text x="106.1" y="71.9" transform="rotate(-90 106.1 71.9)">2</text>
<text x="110.7" y="71.9" transform="rotate(-90 110.7 71.9)">6</text>
<text x="115.3" y="71.9" transform="rotate(-90 115.3 71.9)">8</text>
<text x="210.7" y="66.8">2</text>
<text x="216" y="67.8">IN</text>
<text x="226" y="67.3" transform="rotate(-90 226 67.3)">BS</text>
<text x="231.4" y="67.8">SW</text>
<text x="238.8" y="66.8">3</text>
<text x="27.1" y="74.3" transform="rotate(-90 27.1 74.3)">QA</text>
<text x="29.4" y="74.3" transform="rotate(-90 29.4 74.3)">QB</text>
<text x="31.7" y="74.4" transform="rotate(-90 31.7 74.4)">QC</text>
<text x="34" y="74.4" transform="rotate(-90 34 74.4)">QD</text>
<text x="36.3" y="74.3" transform="rotate(-90 36.3 74.3)">QE</text>
<text x="38.6" y="74.2" transform="rotate(-90 38.6 74.2)">QF</text>
<text x="40.8" y="74.5" transform="rotate(-90 40.8 74.5)">QG</text>
<text x="43.1" y="74.4" transform="rotate(-90 43.1 74.4)">QH</text>
<text x="47.7" y="75.2" transform="rotate(-90 47.7 75.2)">QH*</text>
<text x="210.7" y="76">7</text>
<text x="216" y="77">EN</text>
<text x="232.1" y="77">FB</text>
<text x="238.8" y="76">5</text>
<text x="27.1" y="81.1" transform="rotate(-90 27.1 81.1)">VCC</text>
<text x="31.7" y="81.1" transform="rotate(-90 31.7 81.1)">SER</text>
<text x="34" y="81.1" transform="rotate(-90 34 81.1)">SCK</text>
<text x="38.5" y="81.1" transform="rotate(-90 38.5 81.1)">RCK</text>
<text x="40.8" y="81.1" transform="rotate(-90 40.8 81.1)">SCL</text>
<text x="43.1" y="81.1" transform="rotate(-90 43.1 81.1)">OE</text>
<text x="47.7" y="81.1" transform="rotate(-90 47.7 81.1)">GND</text>
<text x="91.1" y="79.9" transform="rotate(-90 91.1 79.9)">SC1</text>
<text x="95.7" y="79.8" transform="rotate(-90 95.7 79.8)">AP1</text>
<text x="102.6" y="80.6" transform="rotate(-90 102.6 80.6)">DIG1</text>
<text x="107.1" y="80.6" transform="rotate(-90 107.1 80.6)">DIG2</text>
<text x="111.7" y="80.6" transform="rotate(-90 111.7 80.6)">DIG3</text>
<text x="116.3" y="80.6" transform="rotate(-90 116.3 80.6)">DIG4</text>
<text x="221.4" y="78.8" transform="rotate(-90 221.4 78.8)">GND</text>
<text x="230.6" y="78.8" transform="rotate(-90 230.6 78.8)">COMP</text>
<text x="26.1" y="87.4" transform="rotate(-90 26.1 87.4)">16</text>
<text x="30.7" y="87.4" transform="rotate(-90 30.7 87.4)">14</text>
<text x="33" y="87.3" transform="rotate(-90 33 87.3)">11</text>
<text x="37.5" y="87.4" transform="rotate(-90 37.5 87.4)">12</text>
<text x="39.8" y="87.4" transform="rotate(-90 39.8 87.4)">10</text>
<text x="42.1" y="87.4" transform="rotate(-90 42.1 87.4)">13</text>
<text x="46.7" y="86.3" transform="rotate(-90 46.7 86.3)">8</text>
<text x="91.1" y="87.9" transform="rotate(-90 91.1 87.9)">SC2</text>
<text x="95.7" y="87.9" transform="rotate(-90 95.7 87.9)">AP2</text>
<text x="102.5" y="87.9" transform="rotate(-90 102.5 87.9)">A</text>
<text x="104.8" y="87.9" transform="rotate(-90 104.8 87.9)">B</text>
<text x="107.1" y="87.9" transform="rotate(-90 107.1 87.9)">C</text>
<text x="109.4" y="87.9" transform="rotate(-90 109.4 87.9)">D</text>
<text x="111.7" y="87.9" transform="rotate(-90 111.7 87.9)">E</text>
<text x="114" y="87.9" transform="rotate(-90 114 87.9)">F</text>
<text x="116.3" y="87.9" transform="rotate(-90 116.3 87.9)">G</text>
<text x="118.5" y="87.9" transform="rotate(-90 118.5 87.9)">DP</text>
<text x="220.4" y="84.1" transform="rotate(-90 220.4 84.1)">4</text>
<text x="229.5" y="84.1" transform="rotate(-90 229.5 84.1)">6</text>
<text x="90.1" y="94.3" transform="rotate(-90 90.1 94.3)">12</text>
<text x="94.7" y="93.2" transform="rotate(-90 94.7 93.2)">9</text>
<text x="101.5" y="94.3" transform="rotate(-90 101.5 94.3)">14</text>
<text x="103.8" y="94.3" transform="rotate(-90 103.8 94.3)">16</text>
<text x="106.1" y="94.3" transform="rotate(-90 106.1 94.3)">13</text>
<text x="108.4" y="93.2" transform="rotate(-90 108.4 93.2)">3</text>
<text x="110.7" y="93.2" transform="rotate(-90 110.7 93.2)">5</text>
<text x="113" y="94.1" transform="rotate(-90 113 94.1)">11</text>
<text x="115.3" y="94.3" transform="rotate(-90 115.3 94.3)">15</text>
<text x="117.5" y="93.2" transform="rotate(-90 117.5 93.2)">7</text>
<text x="199.8" y="126.8" transform="rotate(-90 199.8 126.8)">BST</text>
<text x="206.3" y="131.8">SW</text>
<text x="213.7" y="130.8">SW</text>
<text x="183.4" y="135.4">VIN</text>
<text x="190.8" y="136.4">VIN</text>
<text x="200.8" y="134.8" transform="rotate(-90 200.8 134.8)">BST</text>
<text x="106.1" y="138.2" transform="rotate(-90 106.1 138.2)">15</text>
<text x="108.4" y="138.2" transform="rotate(-90 108.4 138.2)">1</text>
<text x="110.7" y="138.2" transform="rotate(-90 110.7 138.2)">2</text>
<text x="113" y="138.2" transform="rotate(-90 113 138.2)">3</text>
<text x="115.3" y="138.2" transform="rotate(-90 115.3 138.2)">4</text>
<text x="117.5" y="138.2" transform="rotate(-90 117.5 138.2)">5</text>
<text x="119.8" y="138.2" transform="rotate(-90 119.8 138.2)">6</text>
<text x="122.1" y="138.2" transform="rotate(-90 122.1 138.2)">7</text>
<text x="126.7" y="138.2" transform="rotate(-90 126.7 138.2)">9</text>
<text x="207" y="141">FB</text>
<text x="213.7" y="140">FB</text>
<text x="107.1" y="145.2" transform="rotate(-90 107.1 145.2)">QA</text>
<text x="109.4" y="145.2" transform="rotate(-90 109.4 145.2)">QB</text>
<text x="111.7" y="145.3" transform="rotate(-90 111.7 145.3)">QC</text>
<text x="114" y="145.3" transform="rotate(-90 114 145.3)">QD</text>
<text x="116.3" y="145.2" transform="rotate(-90 116.3 145.2)">QE</text>
<text x="118.6" y="145.1" transform="rotate(-90 118.6 145.1)">QF</text>
<text x="120.8" y="145.4" transform="rotate(-90 120.8 145.4)">QG</text>
<text x="123.1" y="145.3" transform="rotate(-90 123.1 145.3)">QH</text>
<text x="127.7" y="146" transform="rotate(-90 127.7 146)">QH*</text>
<text x="180.8" y="149.1">MODE</text>
<text x="183.9" y="144.5">EN</text>
<text x="190.8" y="145.6">EN</text>
<text x="205.4" y="145.6">VCC</text>
<text x="213.7" y="144.5">VCC</text>
<text x="107.1" y="151.9" transform="rotate(-90 107.1 151.9)">VCC</text>
<text x="111.7" y="151.9" transform="rotate(-90 111.7 151.9)">SER</text>
<text x="114" y="151.9" transform="rotate(-90 114 151.9)">SCK</text>
<text x="118.5" y="151.9" transform="rotate(-90 118.5 151.9)">RCK</text>
<text x="120.8" y="151.9" transform="rotate(-90 120.8 151.9)">SCL</text>
<text x="123.1" y="151.9" transform="rotate(-90 123.1 151.9)">OE</text>
<text x="127.7" y="151.9" transform="rotate(-90 127.7 151.9)">GND</text>
<text x="180.9" y="153.7">SS/TR</text>
<text x="181.8" y="151.4">FSEL</text>
<text x="190.8" y="150.1">MODE</text>
<text x="190.8" y="152.4">FSEL</text>
<text x="190.8" y="154.7">SS/TR</text>
<text x="206.7" y="154.7">PG</text>
<text x="213.7" y="153.7">PG</text>
<text x="106.1" y="158.3" transform="rotate(-90 106.1 158.3)">16</text>
<text x="110.7" y="158.3" transform="rotate(-90 110.7 158.3)">14</text>
<text x="113" y="158.1" transform="rotate(-90 113 158.1)">11</text>
<text x="117.5" y="158.3" transform="rotate(-90 117.5 158.3)">12</text>
<text x="119.8" y="158.3" transform="rotate(-90 119.8 158.3)">10</text>
<text x="122.1" y="158.3" transform="rotate(-90 122.1 158.3)">13</text>
<text x="126.7" y="157.2" transform="rotate(-90 126.7 157.2)">8</text>
<text x="198.6" y="156.5" transform="rotate(-90 198.6 156.5)">GND</text>
<text x="203.1" y="156.5" transform="rotate(-90 203.1 156.5)">PGND</text>
<text x="197.5" y="165" transform="rotate(-90 197.5 165)">GND</text>
<text x="202.1" y="166.3" transform="rotate(-90 202.1 166.3)">PGND</text>
<text x="190.1" y="206.3">1</text>
<text x="195.4" y="207.3">IN</text>
<text x="205.4" y="207.3">OUT</text>
<text x="213.7" y="206.3">5</text>
<text x="190.1" y="215.4">3</text>
<text x="213.7" y="215.4">4</text>
<text x="195.4" y="216.4">EN</text>
<text x="203.1" y="218.2" transform="rotate(-90 203.1 218.2)">GND</text>
<text x="206.7" y="216.4">PG</text>
<text x="202.1" y="223.5" transform="rotate(-90 202.1 223.5)">2</text>
</g>
<g font-size="1.6" fill="#808080">
<text x="37.9" y="3.2">7SEGMINI</text>
<text x="117.9" y="71.7">LED_POWER</text>
<text x="117.9" y="74">7SEGMINI</text>
</g>
</svg>
